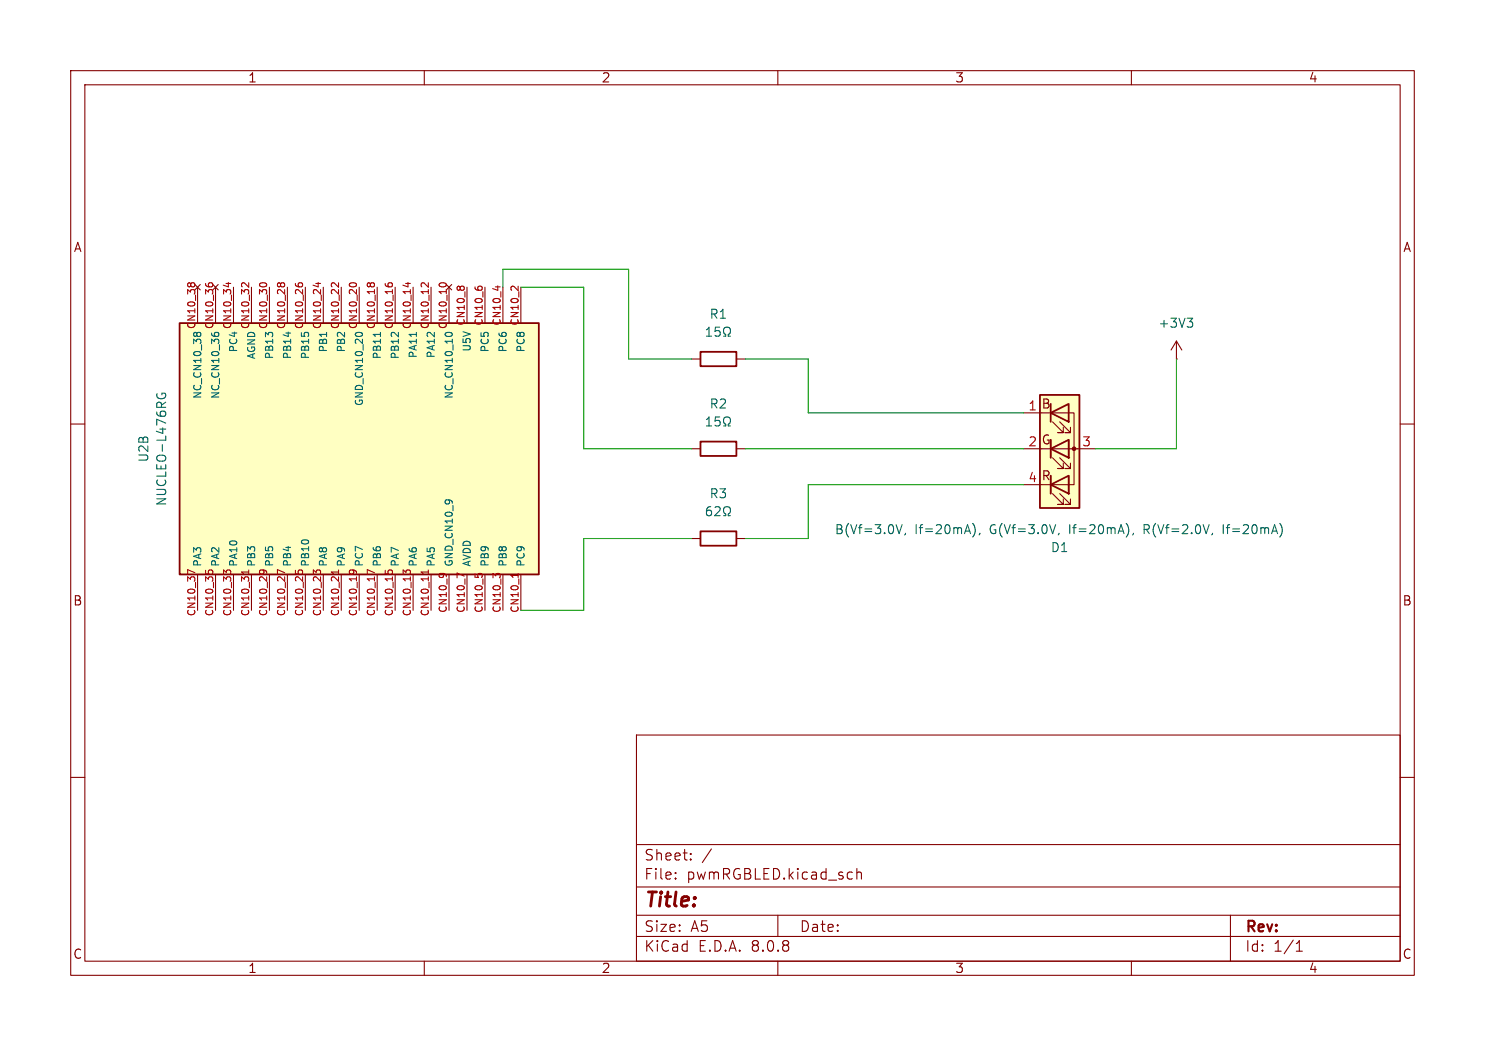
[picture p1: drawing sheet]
<svg xmlns="http://www.w3.org/2000/svg" width="210mm" height="148mm" viewBox="0 0 210 148" stroke-linecap="round" stroke-linejoin="round" font-family="sans-serif">
<g fill="none" stroke="#840000" stroke-width=".15">
<path d="M10 10h190v128h-190zM12 12h186v124h-186zM60 10v2M110 10v2M160 10v2M10 60h2M198 60h2M10 110h2M90 104h108v32h-108zM90 119.5h108M198 110h2M60 136v2"/>
<path d="M90 132.5h108M90 129.5h108M90 125.5h108M95.5 124.2l.1 .1-.1 .1M95.5 124.2v.1v.1M95.5 123.5v.1M95.5 124.2v.2M95.5 123.5h.1l-.1 .1M97.7 121.5l.1 .1-.1 .1M97.7 121.5l-.1 .1 .1 .1M97.7 120.8v.1M97.7 121.5v.2"/>
<path d="M97.7 120.8h.1l-.1 .1M97.7 120.8h-.1l.1 .1M100.6 120.1l-1.3 1.9M110 136v2M110 129.5v3M121.2 122.9v1.5M121.2 123.5a.37 .37 0 0 1 .6 .1v.8M160 136v2M174 129.5v6.5M183.3 134.6h.9M183.3 133.5l.5-.4v1.5"/>
</g>
<path d="M25.4 45.7h50.8v35.6h-50.8z" fill="#ffffc2"/>
<path d="M25.4 45.7h50.8v35.6h-50.8zM99.1 49.8h5v2h-5zM99.1 75.2h5v2h-5zM99.1 62.5h5v2h-5z" fill="none" stroke="#840000" stroke-width=".25"/>
<g fill="none" stroke="#840000" stroke-width=".15">
<path d="M27.9 40.6v5.1M30.5 40.6v5.1M33 40.6v5.1M35.6 40.6v5.1M38.1 40.6v5.1M40.6 40.6v5.1M43.2 40.6v5.1M45.7 40.6v5.1M48.3 40.6v5.1M50.8 40.6v5.1M53.3 40.6v5.1M55.9 40.6v5.1"/>
<path d="M58.4 40.6v5.1M61 40.6v5.1M63.5 40.6v5.1M66 40.6v5.1M68.6 40.6v5.1M71.1 40.6v5.1M73.7 40.6v5.1M97.8 50.8h1.3M104.1 50.8h1.3M97.8 76.2h1.3M97.8 63.5h1.3M104.1 76.2h1.3"/>
<path d="M104.1 63.5h1.3M27.9 81.3v5.1M30.5 81.3v5.1M33 81.3v5.1M35.6 81.3v5.1M38.1 81.3v5.1M40.6 81.3v5.1M43.2 81.3v5.1M45.7 81.3v5.1M48.3 81.3v5.1M50.8 81.3v5.1M53.3 81.3v5.1"/>
<path d="M55.9 81.3v5.1M58.4 81.3v5.1M61 81.3v5.1M63.5 81.3v5.1M66 81.3v5.1M68.6 81.3v5.1M71.1 81.3v5.1M73.7 81.3v5.1"/>
</g>
<g fill="none" stroke="#a90000" stroke-width=".15">
<path d="M32.3 40v.6M45 40v.6M57.7 40v.6M27 40.2l-.3-.2-.1 .1-.1 .3M27 40.2l.1-.1 .3-.1 .1 .1 .1 .3M27 40.2v.2M29.1 40.1v.2M29.5 40.4v-.2l.2-.2 .3 .1 .1 .3M32 40.1h.6M35.2 40v.6l-.8-.6-.2 .1v.3M36.7 40.3a.64 .64 0 0 1 1 0M39.7 40.2l-.3-.2-.1 .1-.1 .3"/>
<path d="M39.7 40.2l.1-.1 .3-.1 .1 .1 .1 .3M39.7 40.2v.2M41.8 40.1v.2M42.2 40.4v-.3l.2-.1 .3 .1 .1 .3M44.7 40.1h.6M47.9 40v.6l-.8-.6-.2 .1v.3M49.4 40.3a.64 .64 0 0 1 1 0M52.4 40.2l-.3-.2-.1 .1-.1 .3M52.4 40.2l.1-.1 .3-.1 .1 .1 .1 .3M52.4 40.2v.2M54.5 40.1v.2M54.9 40.4v-.3l.2-.1 .3 .1 .1 .3"/>
<path d="M57.4 40.1h.6M60.6 40v.6l-.8-.6-.2 .1v.3M62.1 40.3a.64 .64 0 0 1 1 0M64.7 40.6l.1-.1 .2 .1M65.1 40.6l.2-.1 .3 .1M67.6 40.6l.2-.1 .3 .1M70.4 40.4v.7M73.3 40.5v.6l-.6-.6h-.2l-.2 .1M27.6 81l-1.1-.4v.7M29.1 80.7v.5M29.5 81.1v-.3l.2-.1h.3l.1 .4M32.6 81.1v-.3l-.2-.1h-.3l-.1 .3-.4-.3v.6"/>
<path d="M35.2 80.9h-1l.2 .2M35.2 80.7v.5M37.1 80.7l.2 .1v.2M37.7 80.9v-.1a.68 .68 0 0 0-1 0v.2M40.3 81l-1.1-.4v.7M41.8 80.7v.5M42.2 81.1v-.3l.2-.1h.3l.1 .4M45.3 81.1v-.3l-.2-.1h-.3l-.1 .3-.4-.3v.6M47.9 80.9h-1l.2 .2M47.9 80.7v.5M49.8 80.7l.2 .1v.2M50.4 80.9v-.1a.68 .68 0 0 0-1 0v.2"/>
<path d="M53 81l-1.1-.4v.7M54.5 80.7v.5M54.9 81.1v-.3l.2-.1h.3l.1 .4M58 81.1v-.3l-.2-.1h-.3l-.1 .3-.4-.3v.6M60.6 80.7v.5M60.6 80.9h-1l.2 .2M62.1 81.2h.1a.86 .86 0 0 1 .8 .1M62.5 81.1l.2 .1M65.7 81.5l-1.1-.4v.7M67.2 81.2v.5M67.6 81.2l.2-.1 .3 .1M70.1 81.5l-.4-.4v.7"/>
<path d="M70.2 81.2l.1-.1 .4 .1M73.3 81.1v.6"/>
</g>
<g fill="none" stroke="#006464" stroke-width=".15">
<path d="M22.2 55.7a.62 .62 0 0 0 .5 .8 .62 .62 0 0 0 .7-.5l-.1-.4h-.4v.3M27.5 47.1l-.1 .3M27.7 47.1l.1 .1M27.8 47.2v.2M27.9 47.1l-.1 .1M28.3 47.1l.1 .3M29.9 47.1l.1 .3M30.4 47.1l-.1 .3M30.8 47.1l.1 .3M37.9 47.4l-.4-.4v.7M40.8 47v.6M46.2 47v.6"/>
<path d="M50.4 47.1l-.2 .2M51.1 47.1l.2 .2M53.8 47v.6M56.3 47v.7M58.9 47v.6M63.1 47.1l-.2 .3M63.8 47.1l.2 .3M99.9 47.6h.7M99.9 46.7l.4-.4v1.3M99.9 59.4l.4-.4v1.3M101.8 46.3h-.6l-.1 .6 .2-.1h.4l.1 .2v.4l-.2 .2h-.3l-.2-.2M101.8 59h-.6l-.1 .6 .2-.1h.4l.1 .2v.4l-.2 .2h-.3l-.2-.2"/>
<path d="M102.3 47.6h.3v-.3a.54 .54 0 0 1-.2-.7 .54 .54 0 0 1 .7-.2 .58 .58 0 0 1-.1 .9v.3h.3M99.9 60.3h.7M100.5 71.7a.5 .5 0 0 0-.6 .5v.5l.1 .2 .4 .1 .2-.2v-.4l-.1-.2h-.4l-.2 .2M101.1 71.8l.2-.1h.3l.2 .1v.3v.1l-.7 .8h.7M102.3 60.3h.3v-.3a.54 .54 0 0 1-.2-.7 .54 .54 0 0 1 .7-.2 .58 .58 0 0 1-.1 .9v.3h.3M102.3 73h.3v-.3a.54 .54 0 0 1-.2-.7 .54 .54 0 0 1 .7-.2 .58 .58 0 0 1-.1 .9v.3h.3"/>
</g>
<path d="M147.1 55.9h5.6v16h-5.6z" fill="#ffffc2"/>
<g fill="none" stroke="#840000" stroke-width=".15">
<path d="M144.8 58.4h2.5M148.6 58.4h3.3v10.2h-3.3M148.8 59.7l1.6 1.5h-.8h.8v-.7M149.9 59.7l1.5 1.5h-.8h.8v-.7M166.4 50.8h.1M166.4 48.3l-.8 1.2M166.4 48.3v2.5M166.4 48.3l.7 1.2M144.8 68.6h2.5M144.8 63.5h2.5M148.6 62.2v2.6M148.6 67.3v2.6"/>
<path d="M148.6 63.5h6.3M148.8 64.8l1.6 1.5h-.8h.8v-.8M148.8 69.9l1.6 1.5h-.8h.8v-.8M149.9 64.8l1.5 1.5h-.8h.8v-.8M149.9 69.9l1.5 1.5h-.8h.8v-.8M151.1 62.2v2.6zM151.1 64.8h.1M151.1 67.3v2.6zM151.1 69.9h.1"/>
</g>
<path d="M147.1 55.9h5.6v16h-5.6zM148.6 58.4l2.5-1.2v2.5zM148.6 57.2v2.5M148.6 63.5l2.5-1.3v2.6zM148.6 68.6l2.5-1.3v2.6zM148.6 62.2v2.6M148.6 67.3v2.6" fill="none" stroke="#840000" stroke-width=".25"/>
<circle cx="151.9" cy="63.5" r=".25" fill="#840000" stroke="#840000" stroke-width=".15"/>
<path d="M167.9 45h.8l-.5 .5M168.4 45.5l.3 .3v.3l-.3 .2M126.7 74.2l.5 1.3 .4-1.3M128.1 75.4l-.2 .3M137.6 74.1a1.46 1.46 0 0 1 0 1.9M138.6 75.4l-.1 .3M149.8 75.4l-.2 .3M160.3 75.4l-.1 .3M171.5 75.4l-.1 .3M173 74.2v1.3M181.3 74.6v.8" fill="none" stroke="#006464" stroke-width=".15"/>
<path d="M71.1 40.6v-2.5h17.8v12.7h8.9M73.7 40.6h8.8v22.9h15.3M105.4 50.8h8.9v7.6h30.5M166.4 50.8v12.7h-11.5M97.8 76.2h-15.3v10.2h-8.8M105.4 63.5h39.4M144.8 68.6h-30.5v7.6h-8.9" fill="none" stroke="#009600" stroke-width=".15"/>
<text font-size="2.8" fill="#840000" x="91" y="128.9">Title:</text>
<g font-size="2.1" fill="#840000">
<text x="91" y="124.7">File:</text>
<text x="91" y="122">Sheet:</text>
<text x="97.1" y="124.7">pwmRGBLED.kicad_sch</text>
<text x="91" y="134.9">KiCad</text>
<text x="91" y="132.1">Size:</text>
<text x="97.7" y="132.1">A5</text>
<text x="98.7" y="134.9">E.D.A.</text>
<text x="106.3" y="134.9">8.0.8</text>
<text x="113" y="132.1">Date:</text>
<text x="176" y="132.3">Rev:</text>
<text x="176" y="134.9">Id:</text>
<text x="180.1" y="134.9">1/1</text>
</g>
<g font-size="1.8" fill="#840000">
<text x="35" y="11.9">1</text>
<text x="85" y="11.9">2</text>
<text x="135" y="11.9">3</text>
<text x="185" y="11.9">4</text>
<text x="10.3" y="35.9">A</text>
<text x="198.4" y="35.9">A</text>
<text x="147.2" y="58">B</text>
<text x="147.2" y="63.1">G</text>
<text x="147.2" y="68.2">R</text>
<text x="10.3" y="85.9">B</text>
<text x="198.3" y="85.9">B</text>
<text x="10.3" y="135.9">C</text>
<text x="35" y="137.9">1</text>
<text x="85" y="137.9">2</text>
<text x="135" y="137.9">3</text>
<text x="185" y="137.9">4</text>
<text x="198.3" y="135.9">C</text>
</g>
<g font-size="1.8" fill="#006464">
<text x="100.3" y="45.3">R1</text>
<text x="163.7" y="46.6">+3V3</text>
<text x="100.3" y="58">R2</text>
<text x="21.2" y="65.5" transform="rotate(-90 21.2 65.5)">U2B</text>
<text x="23.7" y="71.7" transform="rotate(-90 23.7 71.7)">NUCLEO-L476RG</text>
<text x="100.3" y="70.7">R3</text>
<text x="118" y="75.8">B(Vf=3.0V,</text>
<text x="129.4" y="75.8">If=20mA),</text>
<text x="140.1" y="75.8">G(Vf=3.0V,</text>
<text x="151.5" y="75.8">If=20mA),</text>
<text x="162.2" y="75.8">R(Vf=2.0V,</text>
<text x="173.6" y="75.8">If=20mA)</text>
<text x="148.5" y="78.3">D1</text>
</g>
<g font-size="1.8" fill="#a90000">
<text x="145.3" y="58.2">1</text>
<text x="145.3" y="63.2">2</text>
<text x="153" y="63.2">3</text>
<text x="145.3" y="68.3">4</text>
</g>
<g font-size="1.4" fill="#a90000">
<text x="27.7" y="46.7" transform="rotate(-90 27.7 46.7)">CN10_38</text>
<text x="30.2" y="46.7" transform="rotate(-90 30.2 46.7)">CN10_36</text>
<text x="32.8" y="46.7" transform="rotate(-90 32.8 46.7)">CN10_34</text>
<text x="35.3" y="46.7" transform="rotate(-90 35.3 46.7)">CN10_32</text>
<text x="37.8" y="46.7" transform="rotate(-90 37.8 46.7)">CN10_30</text>
<text x="40.4" y="46.7" transform="rotate(-90 40.4 46.7)">CN10_28</text>
<text x="42.9" y="46.7" transform="rotate(-90 42.9 46.7)">CN10_26</text>
<text x="45.5" y="46.7" transform="rotate(-90 45.5 46.7)">CN10_24</text>
<text x="48" y="46.7" transform="rotate(-90 48 46.7)">CN10_22</text>
<text x="50.5" y="46.7" transform="rotate(-90 50.5 46.7)">CN10_20</text>
<text x="53.1" y="46.7" transform="rotate(-90 53.1 46.7)">CN10_18</text>
<text x="55.6" y="46.7" transform="rotate(-90 55.6 46.7)">CN10_16</text>
<text x="58.2" y="46.7" transform="rotate(-90 58.2 46.7)">CN10_14</text>
<text x="60.7" y="46.7" transform="rotate(-90 60.7 46.7)">CN10_12</text>
<text x="63.2" y="46.7" transform="rotate(-90 63.2 46.7)">CN10_10</text>
<text x="65.8" y="46.2" transform="rotate(-90 65.8 46.2)">CN10_8</text>
<text x="68.3" y="46.2" transform="rotate(-90 68.3 46.2)">CN10_6</text>
<text x="70.9" y="46.2" transform="rotate(-90 70.9 46.2)">CN10_4</text>
<text x="73.4" y="46.2" transform="rotate(-90 73.4 46.2)">CN10_2</text>
<text x="27.7" y="87.3" transform="rotate(-90 27.7 87.3)">CN10_37</text>
<text x="30.2" y="87.3" transform="rotate(-90 30.2 87.3)">CN10_35</text>
<text x="32.8" y="87.3" transform="rotate(-90 32.8 87.3)">CN10_33</text>
<text x="35.3" y="87.3" transform="rotate(-90 35.3 87.3)">CN10_31</text>
<text x="37.8" y="87.3" transform="rotate(-90 37.8 87.3)">CN10_29</text>
<text x="40.4" y="87.3" transform="rotate(-90 40.4 87.3)">CN10_27</text>
<text x="42.9" y="87.3" transform="rotate(-90 42.9 87.3)">CN10_25</text>
<text x="45.5" y="87.3" transform="rotate(-90 45.5 87.3)">CN10_23</text>
<text x="48" y="87.3" transform="rotate(-90 48 87.3)">CN10_21</text>
<text x="50.5" y="87.3" transform="rotate(-90 50.5 87.3)">CN10_19</text>
<text x="53.1" y="87.3" transform="rotate(-90 53.1 87.3)">CN10_17</text>
<text x="55.6" y="87.3" transform="rotate(-90 55.6 87.3)">CN10_15</text>
<text x="58.2" y="87.3" transform="rotate(-90 58.2 87.3)">CN10_13</text>
<text x="60.7" y="87.3" transform="rotate(-90 60.7 87.3)">CN10_11</text>
<text x="63.2" y="86.8" transform="rotate(-90 63.2 86.8)">CN10_9</text>
<text x="65.8" y="86.8" transform="rotate(-90 65.8 86.8)">CN10_7</text>
<text x="68.3" y="86.8" transform="rotate(-90 68.3 86.8)">CN10_5</text>
<text x="70.9" y="86.8" transform="rotate(-90 70.9 86.8)">CN10_3</text>
<text x="73.4" y="86.8" transform="rotate(-90 73.4 86.8)">CN10_1</text>
</g>
<g font-size="1.4" fill="#006464">
<text x="33.8" y="50" transform="rotate(-90 33.8 50)">PC4</text>
<text x="36.3" y="51" transform="rotate(-90 36.3 51)">AGND</text>
<text x="38.8" y="51" transform="rotate(-90 38.8 51)">PB13</text>
<text x="41.4" y="51" transform="rotate(-90 41.4 51)">PB14</text>
<text x="43.9" y="51" transform="rotate(-90 43.9 51)">PB15</text>
<text x="46.5" y="50" transform="rotate(-90 46.5 50)">PB1</text>
<text x="49" y="50" transform="rotate(-90 49 50)">PB2</text>
<text x="54.1" y="51" transform="rotate(-90 54.1 51)">PB11</text>
<text x="56.6" y="51" transform="rotate(-90 56.6 51)">PB12</text>
<text x="59.2" y="50.8" transform="rotate(-90 59.2 50.8)">PA11</text>
<text x="61.7" y="50.8" transform="rotate(-90 61.7 50.8)">PA12</text>
<text x="66.8" y="49.9" transform="rotate(-90 66.8 49.9)">U5V</text>
<text x="69.3" y="50" transform="rotate(-90 69.3 50)">PC5</text>
<text x="71.9" y="50" transform="rotate(-90 71.9 50)">PC6</text>
<text x="74.4" y="50" transform="rotate(-90 74.4 50)">PC8</text>
<text x="28.7" y="56.6" transform="rotate(-90 28.7 56.6)">NC_CN10_38</text>
<text x="31.2" y="56.6" transform="rotate(-90 31.2 56.6)">NC_CN10_36</text>
<text x="51.5" y="57.6" transform="rotate(-90 51.5 57.6)">GND_CN10_20</text>
<text x="64.2" y="56.6" transform="rotate(-90 64.2 56.6)">NC_CN10_10</text>
<text x="28.7" y="80.3" transform="rotate(-90 28.7 80.3)">PA3</text>
<text x="31.2" y="80.3" transform="rotate(-90 31.2 80.3)">PA2</text>
<text x="33.8" y="80.3" transform="rotate(-90 33.8 80.3)">PA10</text>
<text x="36.3" y="80.3" transform="rotate(-90 36.3 80.3)">PB3</text>
<text x="38.8" y="80.3" transform="rotate(-90 38.8 80.3)">PB5</text>
<text x="41.4" y="80.3" transform="rotate(-90 41.4 80.3)">PB4</text>
<text x="43.9" y="80.3" transform="rotate(-90 43.9 80.3)">PB10</text>
<text x="46.5" y="80.3" transform="rotate(-90 46.5 80.3)">PA8</text>
<text x="49" y="80.3" transform="rotate(-90 49 80.3)">PA9</text>
<text x="51.5" y="80.3" transform="rotate(-90 51.5 80.3)">PC7</text>
<text x="54.1" y="80.3" transform="rotate(-90 54.1 80.3)">PB6</text>
<text x="56.6" y="80.3" transform="rotate(-90 56.6 80.3)">PA7</text>
<text x="59.2" y="80.3" transform="rotate(-90 59.2 80.3)">PA6</text>
<text x="61.7" y="80.3" transform="rotate(-90 61.7 80.3)">PA5</text>
<text x="64.2" y="80.3" transform="rotate(-90 64.2 80.3)">GND_CN10_9</text>
<text x="66.8" y="80.3" transform="rotate(-90 66.8 80.3)">AVDD</text>
<text x="69.3" y="80.3" transform="rotate(-90 69.3 80.3)">PB9</text>
<text x="71.9" y="80.3" transform="rotate(-90 71.9 80.3)">PB8</text>
<text x="74.4" y="80.3" transform="rotate(-90 74.4 80.3)">PC9</text>
</g>
</svg>
